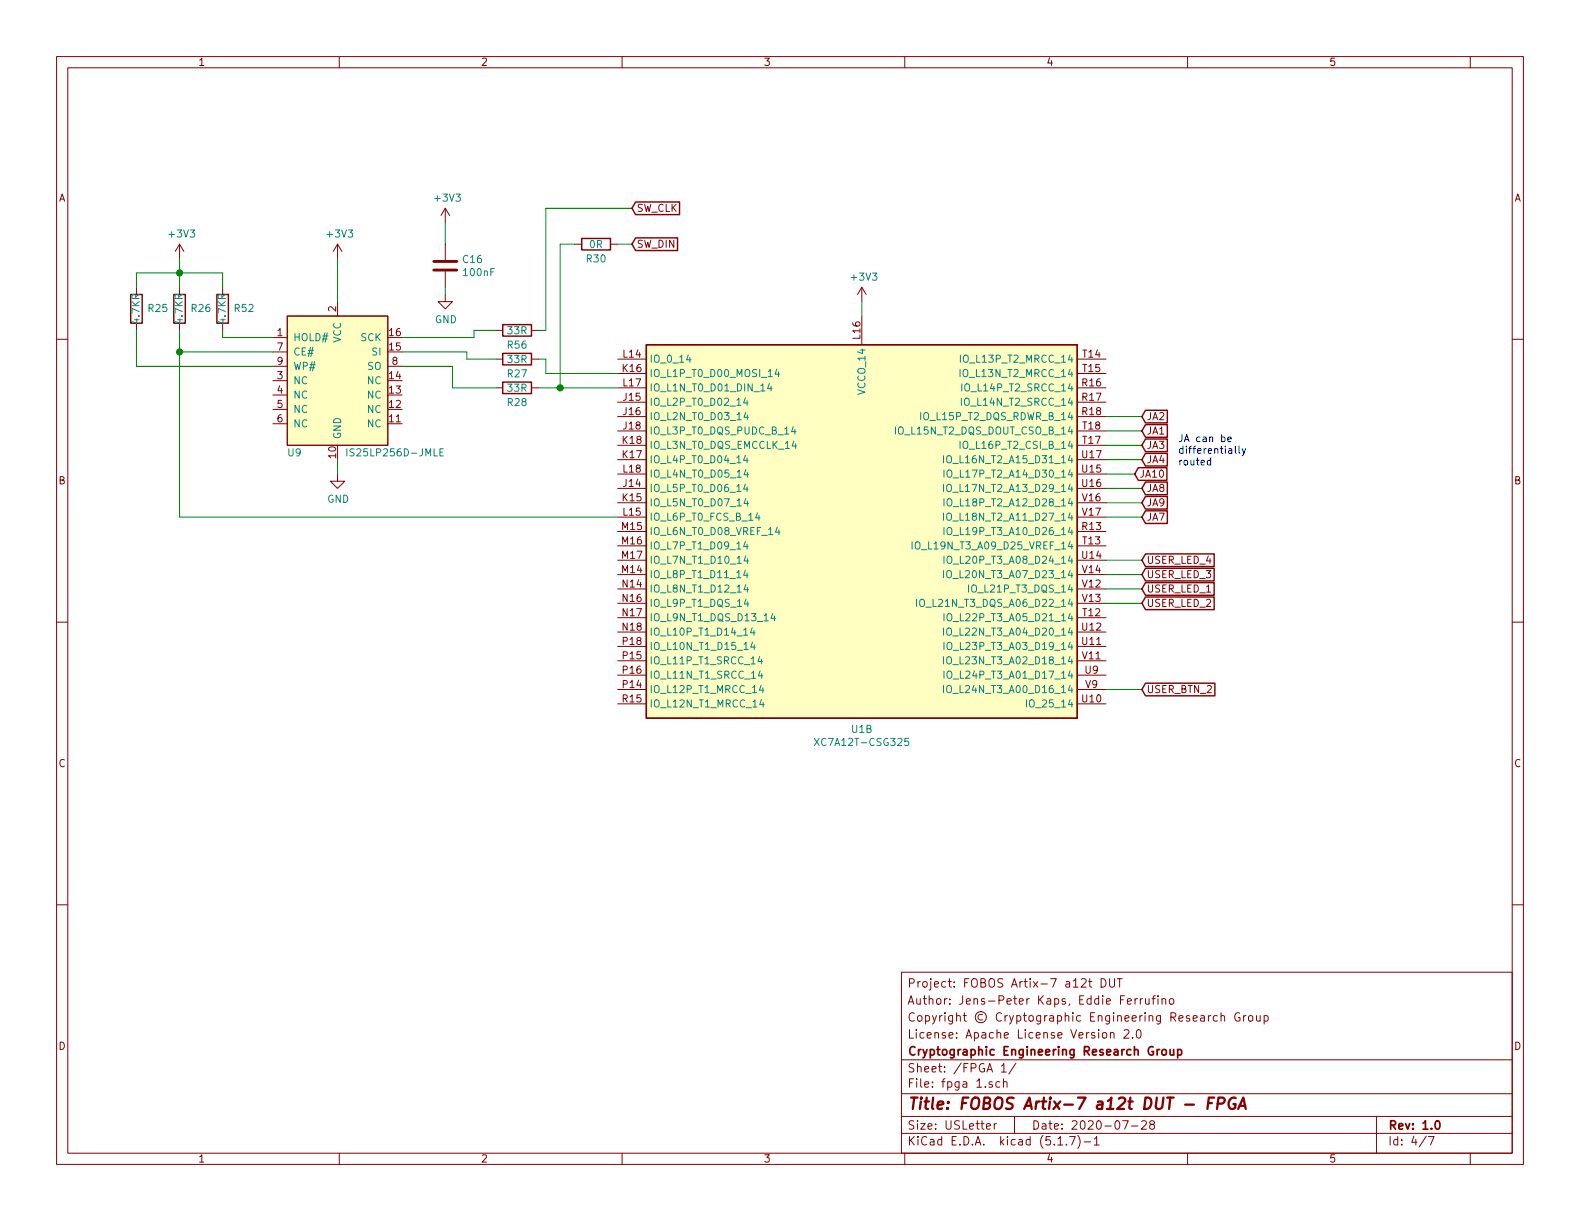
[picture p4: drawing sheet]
<svg xmlns="http://www.w3.org/2000/svg" width="279mm" height="216mm" viewBox="0 0 279 216" stroke-linecap="round" stroke-linejoin="round" font-family="sans-serif">
<g fill="none" stroke="#840000" stroke-width=".18">
<path d="M10 10h259.4v195.9h-259.4zM12 12h255.4v191.9h-255.4zM60 10v2M110 10v2M160 10v2M210 10v2M260 10v2M78.7 36.8v2.6M78.7 36.8l-.7 1.3M78.7 36.8l.8 1.3M10 60h2M24.1 50.8v1.3"/>
<path d="M24.1 57.2v1.2M31.7 43.2v2.5M31.7 50.8v1.3M31.7 57.2v1.2M31.7 43.2l-.7 1.3M31.7 43.2l.8 1.3M39.4 50.8v1.3M39.4 57.2v1.2M48.3 59.7h2.5M50.8 55.9h17.8v22.8h-17.8zM59.7 43.2v2.5M59.7 53.3v2.6"/>
<path d="M59.7 43.2l-.8 1.3M59.7 43.2l.8 1.3M78.7 52.1v1.2h1.3l-1.3 1.3-1.2-1.3h1.2M78.7 43.2v2.8M78.7 48v2.8M87.6 58.4h1.3M94 58.4h1.2M101.6 43.2h1.3M107.9 43.2h1.3M152.4 50.8l-.8 1.3M152.4 50.8v2.5M152.4 55.9v5.1"/>
<path d="M152.4 50.8l.8 1.3M267.4 60h2M48.3 67.3h2.5M48.3 69.9h2.5M48.3 72.4h2.5M48.3 74.9h2.5M48.3 62.2h2.5M48.3 64.8h2.5M68.6 64.8h2.5M87.6 63.5h1.3M87.6 68.6h1.3M94 63.5h1.2"/>
<path d="M94 68.6h1.2M109.2 63.5h5.1M109.2 68.6h5.1M109.2 71.1h5.1M109.2 73.7h5.1M109.2 76.2h5.1M109.2 66h5.1M109.2 78.7h5.1M190.5 63.5h5.1M190.5 68.6h5.1M190.5 71.1h5.1M190.5 73.7h5.1"/>
<path d="M190.5 76.2h5.1M190.5 66h5.1M190.5 78.7h5.1M59.7 83.8v1.3h1.3l-1.3 1.3-1.3-1.3h1.3M109.2 86.4h5.1M109.2 88.9h5.1M109.2 81.3h5.1M109.2 91.4h5.1M109.2 83.8h5.1M109.2 94h5.1M109.2 96.5h5.1M109.2 99.1h5.1"/>
<path d="M190.5 86.4h5.1M190.5 88.9h5.1M190.5 81.3h5.1M190.5 91.4h5.1M190.5 83.8h5.1M190.5 94h5.1M190.5 96.5h5.1M190.5 99.1h5.1M10 110h2M109.2 101.6h5.1M109.2 104.1h5.1M109.2 106.7h5.1"/>
<path d="M109.2 109.2h5.1M109.2 111.8h5.1M109.2 116.8h5.1M109.2 119.4h5.1M109.2 114.3h5.1M190.5 101.6h5.1M190.5 104.1h5.1M190.5 106.7h5.1M190.5 109.2h5.1M190.5 111.8h5.1M190.5 116.8h5.1M190.5 119.4h5.1"/>
<path d="M190.5 114.3h5.1M267.4 110h2M109.2 121.9h5.1M109.2 124.5h5.1M190.5 121.9h5.1M190.5 124.5h5.1M10 160h2M267.4 160h2M159.4 171.9h108v32h-108zM192.5 173.6h.6M192.7 173.1v1.2l.4 .2M194.7 173.1a.76 .76 0 0 1 .9 .7 .76 .76 0 0 1-.9 .7z"/>
<path d="M196.2 173.1v1.2l.3 .2h.3l.3-.2v-1.2M197.6 173.1h.8M198 173.1v1.4M199.4 177.1l.7-.2-.1-.2-.4-.1-.2 .2v.7h.6M200.7 176.6v1M201.1 176.6l-.4 .3M201.7 176.6v1M202.1 176.6l-.4 .1v.2M202.6 176.6v.8a.37 .37 0 0 0 .6 0M203.2 176.6v1M203.7 176.6h.6M204.3 176.1h-.3l-.1 .2v1.3"/>
<path d="M204.8 176.1v.1M204.8 176.6v1M205.5 176.7h.1a.37 .37 0 0 1 .5 .1v.8M205.5 176.6v1M206.9 176.7l.2-.1 .4 .1v.7l-.2 .2-.4-.2zM213.7 179.6v1M214.1 179.6l-.4 .3M215.3 179.7l-.5-.1-.2 .3v.5l.2 .2 .5-.1M215.9 179.7h.1a.37 .37 0 0 1 .6 .1v.8M215.9 179.1v1.5M219.2 179.1a.73 .73 0 0 0-.9 .6 .73 .73 0 0 0 .5 .9l.5-.2v-.5h-.3M219.9 179.6v1"/>
<path d="M220.3 179.6l-.3 .1-.1 .2M220.8 179.7l.3-.1 .4 .1v.7l-.2 .2-.5-.2zM222.2 179.6l.1 .9 .3 .1 .2-.2M222.8 179.6v1M223.5 179.7l.5-.1 .3 .3-.2 .6h-.6M223.5 179.6v1.5M159.4 197.4h108M159.4 193.4h108M159.4 187.4h108M174.4 199.2l.8-.2-.1-.2-.4-.1-.3 .2 .1 .7h.6M175.5 191.3h-.4l-.2 .2 .1 .2 .5 .1v.4h-.6M175.8 198.7v1"/>
<path d="M176.2 198.7l-.3 .1-.1 .2M176.8 191.3h-.4l-.3 .2 .1 .7h.6M177.1 188.5l.4-.4v1.5M177.1 189.6h.9M177.4 191.4l.3-.1h.3l.1 1M177.4 190.8v1.5M179.4 197.4v3M179.7 188l-1.3 1.9M195 182.7l.2-.1 .5 .1v.7l-.3 .2-.4-.2zM196.4 182.7l.2-.1 .3 .1 .1 .9M196.4 182.6v1M198.5 198.2h1l-.6 1.5"/>
<path d="M198.8 182.2l.2-.1h.4l.2 .4-.9 1.1h.9M200.1 199.1h1.1M200.3 183.4v.2M201.1 182.2l.3-.1a.94 .94 0 0 1 0 1.5l-.4-.3-.1-.6zM201.9 198.3l.2-.1h.3l.3 .1v.3v.2l-.9 .9h.9M203.6 198.8l-.3-.3 .1-.2 .2-.1h.4l.2 .3-.1 .2-.6 .2a.48 .48 0 0 0-.1 .6l.2 .2 .5-.2a.48 .48 0 0 0-.1-.6l-.1-.1M243.4 197.4v6.5M60 203.9v2M110 203.9v2M159.4 200.4h108M160 203.9v2M187.1 202.5h.8"/>
<path d="M188.6 202.3v.2M189.2 201h.9l-.6 1.5M190.6 200.8a1.71 1.71 0 0 1 0 2.2M191.7 201.9h1.2M193.5 201.4l.4-.4v1.5M193.5 202.5h.9M210 203.9v2M252.2 200.9l-1.2 1.9M252.6 201h1l-.6 1.5M260 203.9v2"/>
</g>
<path d="M205.1 185.6h-.4l-.1 .3M205.5 185.7l.3-.1 .4 .1v.7l-.2 .2-.5-.2zM206.9 185.6l.1 .9 .3 .1 .2-.2M207.5 185.6v1M208.3 185.6h.4l.3 .3-.2 .6h-.5M208.3 185.6v1.5M253.9 198.3l.2-.1a.81 .81 0 0 1 .6 .6 .81 .81 0 0 1-.3 .8l-.1 .1a.79 .79 0 0 1-.4-1.4z" fill="none" stroke="#840000" stroke-width=".3"/>
<path d="M213.6 195h.7M214.7 194.1h-.9l-.3 2M215.3 195.1h.8a.56 .56 0 0 0 .5-.4 .56 .56 0 0 0-.4-.6h-.7l-.3 2M218.5 194.2a1.05 1.05 0 0 0-1.1 .4 1.05 1.05 0 0 0 0 1.2 .69 .69 0 0 0 1 .1l.1-.7h-.4M218.9 196.1l1-2 .4 2M219.2 195.5h1" fill="none" stroke="#840000" stroke-width=".41"/>
<g fill="none" stroke="#840000" stroke-width=".25">
<path d="M112.4 35.7h7.8v2.2h-7.8l-.6-1.1zM23.1 52.1h2v5.1h-2zM30.7 52.1h2.1v5.1h-2.1zM38.4 52.1h2v5.1h-2zM88.9 57.4h5.1v2h-5.1zM102.9 42.2h5v2h-5zM112.4 42.1h7.4v2.2h-7.4l-.6-1.1zM88.9 62.5h5.1v2h-5.1zM88.9 67.6h5.1v2h-5.1zM114.3 61h76.2v66h-76.2zM202.6 77.6h3.8v2.3h-3.8l-.7-1.2zM202.6 75.1h3.8v2.2h-3.8l-.7-1.1z"/>
<path d="M202.6 72.5h3.8v2.3h-3.8l-.7-1.1zM201.3 82.7h5v2.2h-5l-.6-1.1zM202.6 85.2h3.8v2.3h-3.8l-.7-1.1zM202.6 90.3h3.8v2.3h-3.8l-.7-1.2zM202.6 97.9h12.1v2.3h-12.1l-.7-1.1zM202.6 87.8h3.8v2.2h-3.8l-.7-1.1zM202.6 80.2h3.8v2.2h-3.8l-.7-1.1zM202.6 100.5h12.1v2.2h-12.1l-.7-1.1zM202.6 105.6h12.1v2.2h-12.1l-.7-1.1zM202.6 103h12.1v2.3h-12.1l-.7-1.2zM202.6 120.8h12.2v2.2h-12.2l-.7-1.1z"/>
</g>
<path d="M76.7 47.8h4.1M76.7 46.2h4.1" fill="none" stroke="#840000" stroke-width=".51"/>
<g fill="#ffffc2" stroke="#ffffc2" stroke-width=".18">
<path d="M50.8 55.9h17.8v22.8h-17.8z"/>
<path d="M114.3 61h76.2v66h-76.2z"/>
</g>
<g fill="none" stroke="#008484" stroke-width=".18">
<path d="M61.3 79.3v1.3M77.8 80h.4M78.4 79.3h-.6v1.3h.6M121.7 62.7l-.3 .9h.8M131.8 70.4l-.3 .8h.8M131.9 72.9l-.3 .9h.8M132.1 70.8v.9M132.2 73.4v.8M136 67.8l-.3 .9h.8M136.3 68.3v.8M137.4 65.3l-.3 .9h.7M137.7 65.8v.8"/>
<path d="M140.3 75.4l-.3 .9h.8M140.4 78l-.3 .9h.8M140.6 75.9v.9M140.7 78.5v.8M158.3 75.5v1.3M162.8 72.9v1.3M169.8 65.3v1.3M169.8 78v1.3M169.8 62.8v1.3M170 70.4v1.3M170.1 67.9v1.2M131.8 85.6l-.3 .9h.8"/>
<path d="M131.8 80.5l-.3 .9h.8M131.8 95.8l-.3 .8h.8M131.9 88.1l-.3 .9h.8M131.9 83.1l-.3 .8h.8M131.9 98.3l-.3 .9h.8M132.1 81v.8M132.1 86.1v.8M132.1 96.2v.9M132.2 83.5v.9M132.2 88.6v.9M132.2 98.8v.8M133.9 90.7l-.3 .9h.8"/>
<path d="M134.2 91.2v.8M137.4 93.2l-.3 .9h.8M137.7 93.7v.8M161.3 95.8v1.3M161.9 96a.45 .45 0 0 1 .7 0 .88 .88 0 0 1-.2 1.1l-.4-.1a1.07 1.07 0 0 1-.1-1zM166.9 80.6v1.2M166.9 85.6v1.3M166.9 90.7v1.3M166.9 83.1v1.3M166.9 88.2v1.3M166.9 93.3v1.2M166.9 98.3v1.3"/>
<path d="M167.5 85.8a.45 .45 0 0 1 .7 0 .88 .88 0 0 1-.3 1.1h-.3a1.07 1.07 0 0 1-.1-1.1zM167.5 80.7a.45 .45 0 0 1 .7 0 .88 .88 0 0 1-.3 1.1h-.3a1.07 1.07 0 0 1-.1-1.1zM167.5 90.9a.45 .45 0 0 1 .7 0 .88 .88 0 0 1-.3 1.1l-.3-.1a1.07 1.07 0 0 1-.1-1zM167.5 93.4l.3-.1a.47 .47 0 0 1 .5 .4l-.1 .7-.2 .1h-.4a1 1 0 0 1-.1-1.1zM167.5 98.5l.3-.2a.47 .47 0 0 1 .5 .5l-.1 .6-.2 .2h-.4a1 1 0 0 1-.1-1.1zM167.5 83.3l.3-.2a.47 .47 0 0 1 .5 .4l-.1 .7-.2 .2-.4-.1a1 1 0 0 1-.1-1zM167.5 88.4l.3-.2a.47 .47 0 0 1 .5 .4l-.1 .7-.2 .2-.4-.1a1 1 0 0 1-.1-1zM131.8 100.8l-.3 .9h.8M131.9 103.4l-.3 .9h.8M131.9 105.9l-.3 .9h.8M132.1 101.3v.9M132.2 103.9v.8"/>
<path d="M132.2 106.4v.8M133 111l-.3 .9h.8M133.1 113.5l-.3 .9h.8M133.3 111.5v.8M133.4 114v.9M134.3 116.1l-.3 .9h.8M134.4 118.6l-.3 .9h.8M134.6 116.6v.8M134.7 119.1v.8M136.7 108.5l-.4 .8h.8M137 108.9v.9M162.1 106v1.2"/>
<path d="M162.7 106.1a.45 .45 0 0 1 .7 0 .88 .88 0 0 1-.2 1.1h-.4a1.07 1.07 0 0 1-.1-1.1zM166.9 100.9v1.3M166.9 111v1.3M166.9 116.1v1.3M166.9 108.5v1.3M166.9 113.6v1.3M166.9 118.7v1.2M167.5 111.2a.45 .45 0 0 1 .7 0 .88 .88 0 0 1-.3 1.1h-.3a1.07 1.07 0 0 1-.1-1.1zM167.5 116.3a.45 .45 0 0 1 .7 0 .88 .88 0 0 1-.3 1.1l-.3-.1a1.07 1.07 0 0 1-.1-1zM167.5 101.1a.45 .45 0 0 1 .7 0 .88 .88 0 0 1-.3 1.1l-.3-.1a1.07 1.07 0 0 1-.1-1zM167.5 108.7l.3-.2a.47 .47 0 0 1 .5 .4l-.1 .7-.2 .2-.4-.1a1 1 0 0 1-.1-1zM167.5 113.8l.3-.2a.47 .47 0 0 1 .5 .4l-.1 .7-.2 .2-.4-.1a1 1 0 0 1-.1-1z"/>
<path d="M167.5 118.8l.3-.1a.47 .47 0 0 1 .5 .4l-.1 .7-.2 .1h-.4a1 1 0 0 1-.1-1.1zM171.3 103.4v1.3M134.6 121.2l-.3 .8h.8M134.6 123.7l-.3 .9h.8M134.9 121.6v.9M135 124.2v.8M144 130.6l.9 1.2M144.9 130.6l-.9 1.2M160.7 130.6h-.7v.6l.1-.2 .6 .2v.5l-.2 .1-.5-.1M166.9 121.2v1.3M167.5 121.4a.45 .45 0 0 1 .7 0 .88 .88 0 0 1-.3 1.1l-.3-.1a1.07 1.07 0 0 1-.1-1zM181.5 123.7v1.3"/>
</g>
<g fill="none" stroke="#008400" stroke-width=".18">
<path d="M78.7 39.4v3.8M111.8 36.8h-15.3v21.6h-1.3M24.1 58.4v6.4h24.2M24.1 50.8v-2.5h15.3v2.5M31.7 45.7v5.1M31.7 58.4v33h77.5M39.4 58.4v1.3h8.9M59.7 45.7v7.6M78.7 50.8v1.3M87.6 58.4h-3.8v1.3h-12.7M101.6 43.2h-2.5v25.4M109.2 43.2h2.6"/>
<path d="M152.4 53.3v2.6M31.7 62.2h16.6M71.1 64.8h8.9v3.8h7.6M71.1 62.2h11.4v1.3h5.1M95.2 68.6h14M95.2 63.5h1.3v2.5h12.7M195.6 76.2h6.3M195.6 73.7h6.3M195.6 78.7h6.3M59.7 81.3v2.5M195.6 91.4h6.3M195.6 99.1h6.3"/>
<path d="M195.6 83.8h5.1M195.6 86.4h6.3M195.6 88.9h6.3M195.6 81.3h6.3M195.6 104.1h6.3M195.6 106.7h6.3M195.6 101.6h6.3M195.6 121.9h6.3"/>
</g>
<path d="M217.1 77.7l.6-.1v-.3h-.4l-.2 .1 .1 .7h.5M218.4 78.9v1.1l.2 .2M219.1 78.9v1.1l.2 .2M219.7 79.3l.3 .9M220.3 79.3l-.5 1.2-.1 .1M214.1 81.4h-.4l-.2 .2 .1 .6h.5M214.1 80.9v1.3" fill="none" stroke="#0000c2" stroke-width=".18"/>
<g fill="#008400" stroke="#008400" stroke-width=".25">
<circle cx="31.8" cy="48.3" r=".51"/>
<circle cx="99.1" cy="68.6" r=".51"/>
<circle cx="31.8" cy="62.2" r=".51"/>
</g>
<text font-size="2.8" fill="#840000" x="160.4" y="196.2">Title: FOBOS Artix-7 a12t DUT - FPGA</text>
<g font-size="2.1" fill="#840000">
<text x="160.4" y="177.6">Author: Jens-Peter Kaps, Eddie Ferrufino</text>
<text x="160.4" y="174.6">Project: FOBOS Artix-7 a12t DUT</text>
<text x="160.4" y="183.6">License: Apache License Version 2.0</text>
<text x="160.4" y="180.6">Copyright © Cryptographic Engineering Research Group</text>
<text x="160.4" y="189.6">Sheet: /FPGA 1/</text>
<text x="160.4" y="186.6">Cryptographic Engineering Research Group</text>
<text x="160.4" y="192.3">File: fpga 1.sch</text>
<text x="160.4" y="202.5">KiCad E.D.A. kicad (5.1.7)-1</text>
<text x="160.4" y="199.7">Size: USLetter</text>
<text x="182.4" y="199.7">Date: 2020-07-28</text>
<text x="245.4" y="199.7">Rev: 1.0</text>
<text x="245.4" y="202.5">Id: 4/7</text>
</g>
<g font-size="1.8" fill="#840000">
<text x="35" y="11.6">1</text>
<text x="85" y="11.6">2</text>
<text x="135" y="11.6">3</text>
<text x="185" y="11.6">4</text>
<text x="235" y="11.6">5</text>
<text x="10.4" y="35.6">A</text>
<text x="267.8" y="35.6">A</text>
<text x="112.5" y="37.5">SW_CLK</text>
<text x="112.5" y="43.8">SW_DIN</text>
<text x="49" y="59.4">1</text>
<text x="59.4" y="55.1" transform="rotate(-90 59.4 55.1)">2</text>
<text x="68.9" y="59.4">16</text>
<text x="152.1" y="59.9" transform="rotate(-90 152.1 59.9)">L16</text>
<text x="49" y="62">7</text>
<text x="49" y="64.5">9</text>
<text x="68.9" y="62">15</text>
<text x="69.4" y="64.5">8</text>
<text x="110.1" y="65.8">K16</text>
<text x="110.2" y="63.2">L14</text>
<text x="191.5" y="63.2">T14</text>
<text x="191.5" y="65.8">T15</text>
<text x="49" y="67.1">3</text>
<text x="49" y="69.6">4</text>
<text x="68.9" y="69.6">13</text>
<text x="68.9" y="67.1">14</text>
<text x="110.2" y="68.3">L17</text>
<text x="110.3" y="70.9">J15</text>
<text x="191.4" y="68.3">R16</text>
<text x="191.4" y="70.9">R17</text>
<text x="49" y="72.1">5</text>
<text x="49" y="74.7">6</text>
<text x="68.9" y="74.7">11</text>
<text x="68.9" y="72.1">12</text>
<text x="110.3" y="73.4">J16</text>
<text x="110.3" y="75.9">J18</text>
<text x="191.4" y="73.4">R18</text>
<text x="191.5" y="75.9">T18</text>
<text x="202.7" y="76.8">JA1</text>
<text x="202.7" y="74.3">JA2</text>
<text x="59.4" y="81" transform="rotate(-90 59.4 81)">10</text>
<text x="110.1" y="81">K17</text>
<text x="110.1" y="78.5">K18</text>
<text x="110.2" y="83.6">L18</text>
<text x="191.4" y="83.6">U15</text>
<text x="191.4" y="81">U17</text>
<text x="191.5" y="78.5">T17</text>
<text x="202.7" y="79.4">JA3</text>
<text x="202.7" y="81.9">JA4</text>
<text x="10.4" y="85.6">B</text>
<text x="110.1" y="88.6">K15</text>
<text x="110.3" y="86.1">J14</text>
<text x="191.4" y="86.1">U16</text>
<text x="191.5" y="88.6">V16</text>
<text x="201.4" y="84.5">JA10</text>
<text x="202.7" y="87">JA8</text>
<text x="202.7" y="89.5">JA9</text>
<text x="267.8" y="85.6">B</text>
<text x="110.1" y="93.7">M15</text>
<text x="110.2" y="91.2">L15</text>
<text x="191.4" y="93.7">R13</text>
<text x="191.5" y="91.2">V17</text>
<text x="202.7" y="92.1">JA7</text>
<text x="110.1" y="101.3">M14</text>
<text x="110.1" y="96.3">M16</text>
<text x="110.1" y="98.8">M17</text>
<text x="191.4" y="98.8">U14</text>
<text x="191.5" y="101.3">V14</text>
<text x="191.5" y="96.3">T13</text>
<text x="202.7" y="99.7">USER_LED_4</text>
<text x="110.1" y="103.9">N14</text>
<text x="110.1" y="106.4">N16</text>
<text x="191.5" y="103.9">V12</text>
<text x="191.5" y="106.4">V13</text>
<text x="202.7" y="102.2">USER_LED_3</text>
<text x="202.7" y="107.3">USER_LED_2</text>
<text x="202.7" y="104.8">USER_LED_1</text>
<text x="110.1" y="109">N17</text>
<text x="110.1" y="111.5">N18</text>
<text x="191.4" y="111.5">U12</text>
<text x="191.5" y="109">T12</text>
<text x="110.2" y="116.6">P15</text>
<text x="110.2" y="119.1">P16</text>
<text x="110.2" y="114">P18</text>
<text x="191.4" y="114">U11</text>
<text x="191.5" y="116.6">V11</text>
<text x="191.9" y="119.1">U9</text>
<text x="110.1" y="124.2">R15</text>
<text x="110.2" y="121.7">P14</text>
<text x="191.4" y="124.2">U10</text>
<text x="192" y="121.7">V9</text>
<text x="202.7" y="122.6">USER_BTN_2</text>
<text x="10.4" y="135.6">C</text>
<text x="267.8" y="135.6">C</text>
<text x="10.4" y="185.6">D</text>
<text x="267.8" y="185.6">D</text>
<text x="35" y="205.5">1</text>
<text x="85" y="205.5">2</text>
<text x="135" y="205.5">3</text>
<text x="185" y="205.5">4</text>
<text x="235" y="205.5">5</text>
</g>
<g font-size="1.8" fill="#008484">
<text x="77" y="35.7">+3V3</text>
<text x="30" y="42">+3V3</text>
<text x="58" y="42">+3V3</text>
<text x="81.9" y="46.5">C16</text>
<text x="103.8" y="46.4">R30</text>
<text x="104.3" y="43.9">0R</text>
<text x="82.1" y="48.8">100nF</text>
<text x="150.7" y="49.6">+3V3</text>
<text x="24.7" y="57.1" transform="rotate(-90 24.7 57.1)">4.7KR</text>
<text x="26.3" y="55.2">R25</text>
<text x="32.3" y="57.1" transform="rotate(-90 32.3 57.1)">4.7KR</text>
<text x="33.9" y="55.2">R26</text>
<text x="39.9" y="57.1" transform="rotate(-90 39.9 57.1)">4.7KR</text>
<text x="41.5" y="55.2">R52</text>
<text x="76.9" y="57.2">GND</text>
<text x="89.8" y="59.1">33R</text>
<text x="51.8" y="60.3">HOLD#</text>
<text x="51.8" y="62.9">CE#</text>
<text x="51.8" y="65.4">WP#</text>
<text x="60.3" y="60.6" transform="rotate(-90 60.3 60.6)">VCC</text>
<text x="63.8" y="60.3">SCK</text>
<text x="65" y="65.4">SO</text>
<text x="65.9" y="62.9">SI</text>
<text x="89.8" y="61.6">R56</text>
<text x="89.8" y="64.2">33R</text>
<text x="114.8" y="64.1">IO_0_14</text>
<text x="170.6" y="64.1">IO_L13P_T2_MRCC_14</text>
<text x="51.8" y="67.9">NC</text>
<text x="51.8" y="70.5">NC</text>
<text x="65" y="70.5">NC</text>
<text x="65" y="67.9">NC</text>
<text x="89.8" y="66.7">R27</text>
<text x="89.8" y="71.8">R28</text>
<text x="89.8" y="69.3">33R</text>
<text x="114.8" y="71.8">IO_L2P_T0_D02_14</text>
<text x="114.8" y="66.7">IO_L1P_T0_D00_MOSI_14</text>
<text x="114.8" y="69.2">IO_L1N_T0_D01_DIN_14</text>
<text x="153" y="69.5" transform="rotate(-90 153 69.5)">VCCO_14</text>
<text x="170.5" y="66.7">IO_L13N_T2_MRCC_14</text>
<text x="170.8" y="71.8">IO_L14N_T2_SRCC_14</text>
<text x="170.9" y="69.2">IO_L14P_T2_SRCC_14</text>
<text x="51.8" y="73">NC</text>
<text x="51.8" y="75.6">NC</text>
<text x="60.3" y="77.7" transform="rotate(-90 60.3 77.7)">GND</text>
<text x="65" y="75.6">NC</text>
<text x="65" y="73">NC</text>
<text x="114.8" y="74.3">IO_L2N_T0_D03_14</text>
<text x="114.8" y="76.8">IO_L3P_T0_DQS_PUDC_B_14</text>
<text x="158.9" y="76.8">IO_L15N_T2_DQS_DOUT_CSO_B_14</text>
<text x="163.3" y="74.3">IO_L15P_T2_DQS_RDWR_B_14</text>
<text x="51" y="80.7">U9</text>
<text x="62.1" y="80.7">IS25LP256D-JMLE</text>
<text x="114.8" y="81.9">IO_L4P_T0_D04_14</text>
<text x="114.8" y="79.4">IO_L3N_T0_DQS_EMCCLK_14</text>
<text x="168.4" y="81.9">IO_L16N_T2_A15_D31_14</text>
<text x="170.7" y="79.4">IO_L16P_T2_CSI_B_14</text>
<text x="57.9" y="88.9">GND</text>
<text x="114.8" y="87">IO_L5P_T0_D06_14</text>
<text x="114.8" y="89.5">IO_L5N_T0_D07_14</text>
<text x="114.8" y="84.5">IO_L4N_T0_D05_14</text>
<text x="168.4" y="87">IO_L17N_T2_A13_D29_14</text>
<text x="168.5" y="84.5">IO_L17P_T2_A14_D30_14</text>
<text x="168.5" y="89.5">IO_L18P_T2_A12_D28_14</text>
<text x="114.8" y="92.1">IO_L6P_T0_FCS_B_14</text>
<text x="114.8" y="94.6">IO_L6N_T0_D08_VREF_14</text>
<text x="168.4" y="92.1">IO_L18N_T2_A11_D27_14</text>
<text x="168.5" y="94.6">IO_L19P_T3_A10_D26_14</text>
<text x="114.8" y="97.2">IO_L7P_T1_D09_14</text>
<text x="114.8" y="99.7">IO_L7N_T1_D10_14</text>
<text x="162.7" y="97.2">IO_L19N_T3_A09_D25_VREF_14</text>
<text x="168.5" y="99.7">IO_L20P_T3_A08_D24_14</text>
<text x="114.8" y="102.2">IO_L8P_T1_D11_14</text>
<text x="114.8" y="104.8">IO_L8N_T1_D12_14</text>
<text x="114.8" y="107.3">IO_L9P_T1_DQS_14</text>
<text x="163.6" y="107.3">IO_L21N_T3_DQS_A06_D22_14</text>
<text x="168.4" y="102.2">IO_L20N_T3_A07_D23_14</text>
<text x="172.1" y="104.8">IO_L21P_T3_DQS_14</text>
<text x="114.8" y="109.9">IO_L9N_T1_DQS_D13_14</text>
<text x="114.8" y="112.4">IO_L10P_T1_D14_14</text>
<text x="168.4" y="112.4">IO_L22N_T3_A04_D20_14</text>
<text x="168.5" y="109.9">IO_L22P_T3_A05_D21_14</text>
<text x="114.8" y="117.5">IO_L11P_T1_SRCC_14</text>
<text x="114.8" y="114.9">IO_L10N_T1_D15_14</text>
<text x="168.4" y="117.5">IO_L23N_T3_A02_D18_14</text>
<text x="168.5" y="114.9">IO_L23P_T3_A03_D19_14</text>
<text x="114.8" y="122.6">IO_L12P_T1_MRCC_14</text>
<text x="114.8" y="120">IO_L11N_T1_SRCC_14</text>
<text x="114.8" y="125.1">IO_L12N_T1_MRCC_14</text>
<text x="168.4" y="122.6">IO_L24N_T3_A00_D16_14</text>
<text x="168.5" y="120">IO_L24P_T3_A01_D17_14</text>
<text x="182.2" y="125.1">IO_25_14</text>
<text x="144.8" y="131.9">XC7A12T-CSG325</text>
<text x="150.6" y="129.6">U1B</text>
</g>
<g font-size="1.8" fill="#0000c2">
<text x="208.3" y="78.2">JA can be</text>
<text x="208.3" y="80.2">differentially</text>
<text x="208.3" y="82.3">routed</text>
</g>
</svg>
